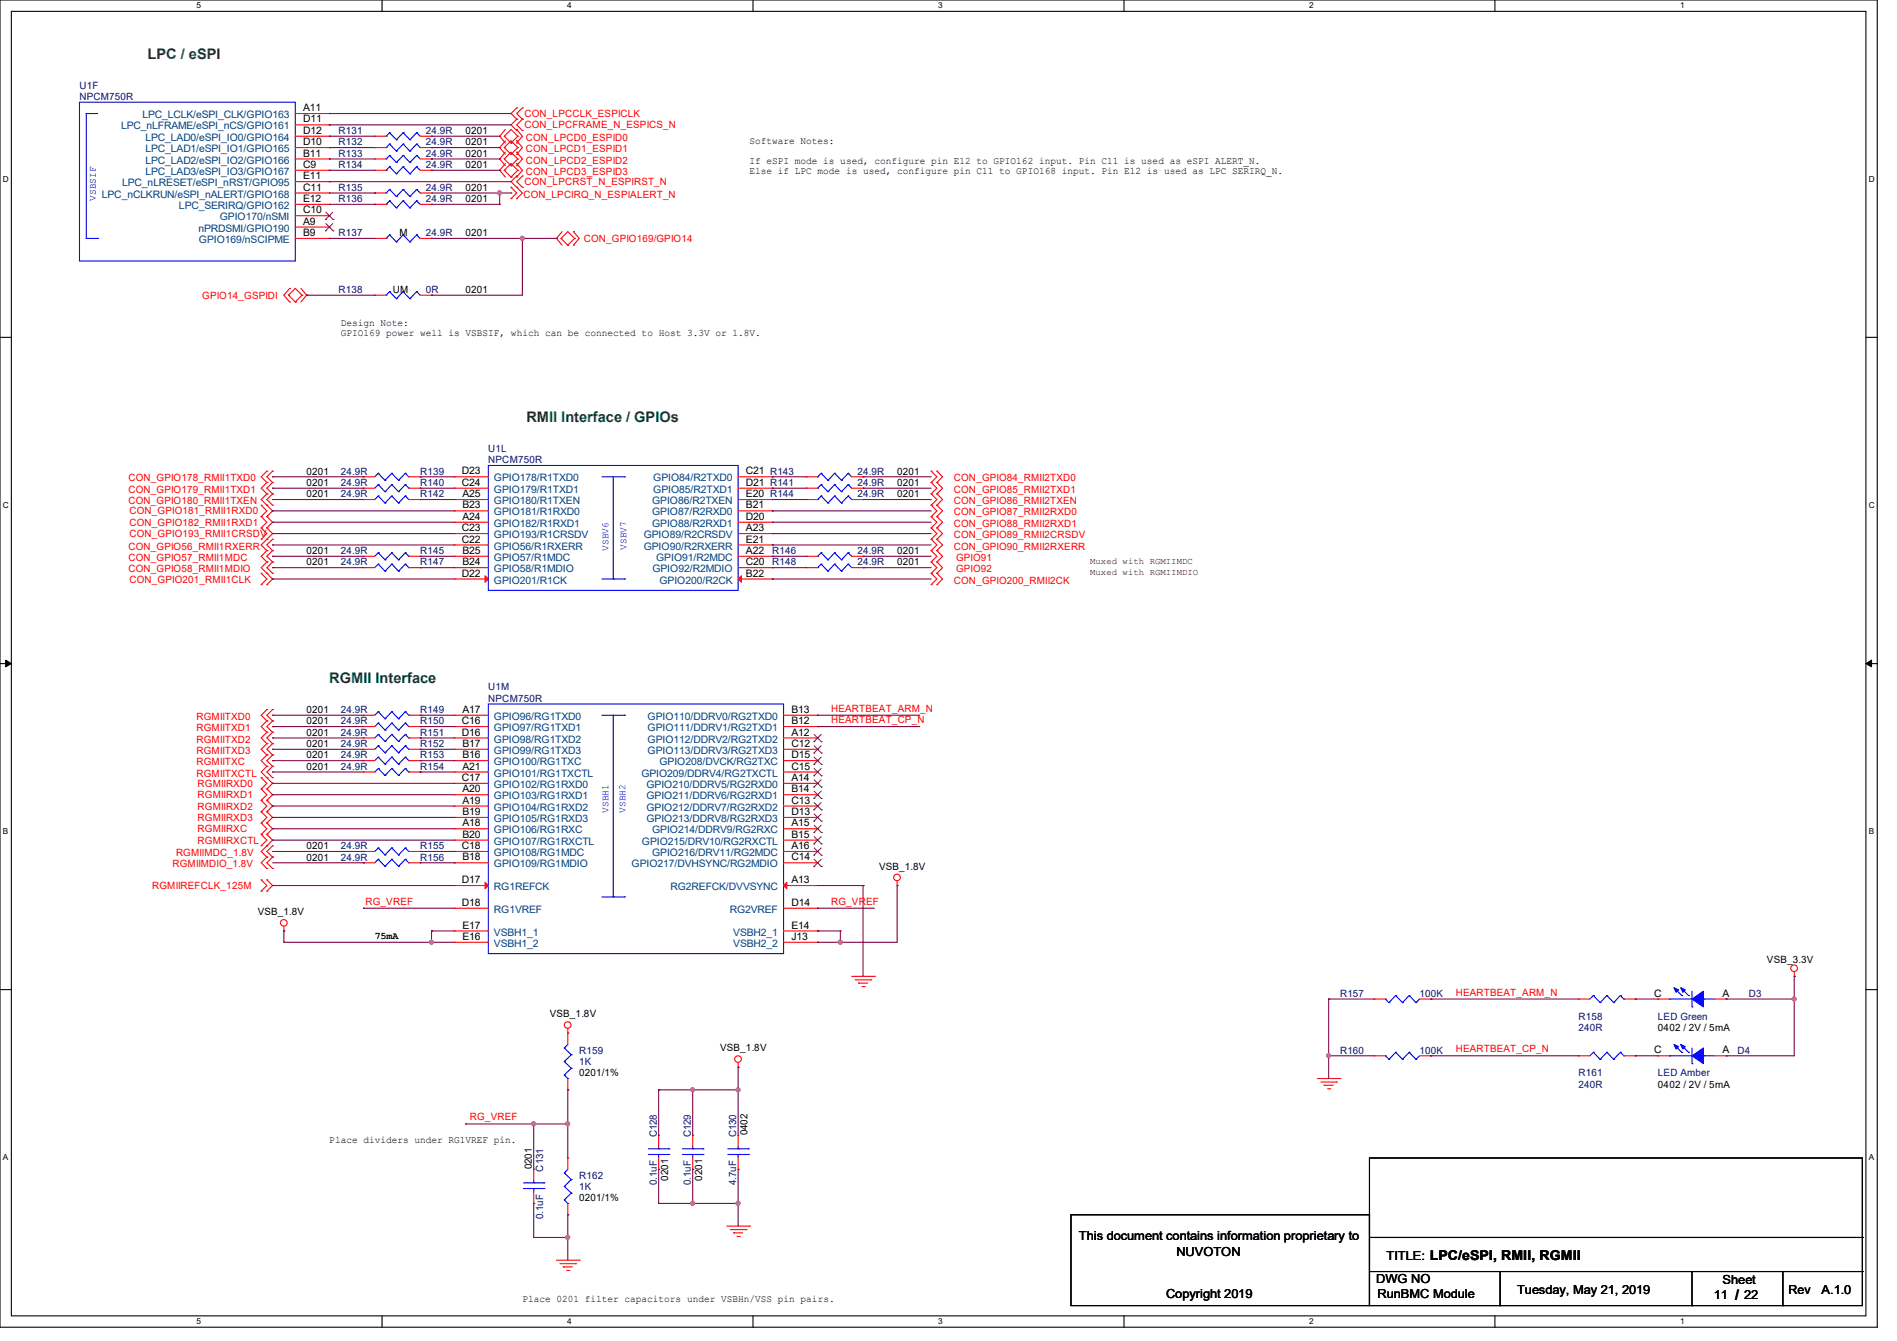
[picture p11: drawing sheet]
<svg xmlns="http://www.w3.org/2000/svg" width="297mm" height="210mm" viewBox="0 0 297 210" stroke-linecap="round" stroke-linejoin="round" font-family="sans-serif">
<path d="M0 0h293.9v207.9h-293.9zM1.8 1.8h290.3v204.3h-290.3z" fill="none" stroke="#000" stroke-width=".17"/>
<g fill="#fff">
<path d="M30.8 .2h.7v1.4h-.7z"/>
<path d="M30.8 206.2h.7v1.4h-.7z"/>
</g>
<path d="M59.8 0v1.8M59.8 206.1v1.8" fill="none" stroke="#000" stroke-width=".17"/>
<g fill="#fff">
<path d="M88.8 .2h.7v1.4h-.7z"/>
<path d="M88.8 206.2h.7v1.4h-.7z"/>
</g>
<path d="M117.9 0v1.8M117.9 206.1v1.8" fill="none" stroke="#000" stroke-width=".17"/>
<g fill="#fff">
<path d="M146.9 .2h.7v1.4h-.7z"/>
<path d="M146.9 206.2h.7v1.4h-.7z"/>
</g>
<path d="M176 0v1.8M176 206.1v1.8" fill="none" stroke="#000" stroke-width=".17"/>
<g fill="#fff">
<path d="M205 .2h.7v1.4h-.7z"/>
<path d="M205 206.2h.7v1.4h-.7z"/>
</g>
<path d="M234.1 0v1.8M234.1 206.1v1.8" fill="none" stroke="#000" stroke-width=".17"/>
<g fill="#fff">
<path d="M263.1 .2h.6v1.4h-.6z"/>
<path d="M263.1 206.2h.6v1.4h-.6z"/>
<path d="M.5 27.3h.9v1.4h-.9z"/>
<path d="M292.6 27.3h.9v1.4h-.9z"/>
<path d="M.5 78.4h.9v1.4h-.9z"/>
<path d="M292.6 78.4h.9v1.4h-.9z"/>
</g>
<path d="M0 52.8h1.8M292.1 52.8h1.8" fill="none" stroke="#000" stroke-width=".17"/>
<g fill="#fff">
<path d="M.5 129.5h.8v1.4h-.8z"/>
<path d="M292.6 129.5h.8v1.4h-.8z"/>
</g>
<path d="M0 103.9h1.8M292.1 103.9h1.8" fill="none" stroke="#000" stroke-width=".17"/>
<path d="M.9 103.4l.9 .5-.9 .5zM292.1 103.9l.9-.5v1z" fill="#000" stroke="#000" stroke-width=".16"/>
<g fill="#fff">
<path d="M.5 180.5h.8v1.4h-.8z"/>
<path d="M292.6 180.5h.8v1.4h-.8z"/>
</g>
<g fill="none" stroke="#000" stroke-width=".17">
<path d="M0 155h1.8M292.1 155h1.8M167.7 190.2h46.7v14.3h-46.7zM214.4 181.4h77.2v23.1h-77.2zM214.4 199.1h77.2M214.4 193.8h77.2M234.9 199.1v5.4M264.9 199.1v5.4M279.1 199.1v5.4M291.6 199.1h.1M291.6 193.8h.1M234.9 204.5h.1"/>
<path d="M264.9 204.5h.1M279.1 204.5h.1"/>
</g>
<g fill="none" stroke="#f00" stroke-width=".17">
<path d="M46.2 17.8h5.4M46.2 19.6h5.4M51.6 17.8h.1M51.6 19.6h.1M80.9 16.9h.1M80.9 18.7h.1M80.9 16.9l-.9 .9 .9 .9M80.9 18.7l-.9 .9 .9 .8M81.8 18.7h.1M81.8 16.9h.1M81.8 16.9l-.9 .9 .9 .9M81.8 18.7l-.9 .9 .9 .8"/>
<path d="M46.2 21.3h5.4M46.2 24.9h5.4M46.2 26.7h5.4M46.2 32h5.4M46.2 23.1h5.4M46.2 28.4h5.4M46.2 30.2h5.4M46.2 37.3h5.4M46.2 33.8h5.4M46.2 35.6h5.4M51.6 21.3h.1M51.6 23.1h.1"/>
<path d="M51.6 24.9h.1M51.6 26.7h.1M51.6 28.4h.1M51.6 30.2h.1M51.6 32h.1M51.6 37.3h.1M51.6 33.8h.1M51.6 35.6h.1M58.7 21.3h.1M58.7 24.9h.1M58.7 26.7h.1M58.7 32h.1"/>
<path d="M58.7 30.2h.1M58.7 37.3h.1M58.7 23.1h.1M58.7 21.3h1.8M58.7 24.9h1.8M58.7 26.7h1.8M58.7 32h1.8M58.7 23.1h1.8M58.7 30.2h1.8M58.7 37.3h1.8M65.8 21.3h1.8M65.8 24.9h1.8"/>
<path d="M65.8 26.7h1.8M65.8 32h1.8M65.8 23.1h1.8M65.8 30.2h1.8M65.8 37.3h1.8M67.6 21.3h.1M67.6 24.9h.1M67.6 26.7h.1M67.6 32h.1M67.6 30.2h.1M67.6 37.3h.1M67.6 23.1h.1"/>
<path d="M78.2 21.3h.1M78.2 23.1h.1M78.2 24.9h.1M78.2 26.7h.1M78.2 21.3l.9 1.1M78.2 23.1l.9 1.1M78.2 24.9l.9 1.1M78.2 26.7l.9 1M79 21.3h.1M79 23.1h.1M79 24.9h.1M79 26.7h.1"/>
<path d="M79 21.3l1-1 1.1 1M79 21.3l1 1.1M79 23.1l1-1 1.1 1M79 23.1l1 1.1M79 24.9l1-1.1 1.1 1.1M79 24.9l1 1.1M79 26.7l1-1.1 1.1 1.1M79 26.7l1 1M79.1 20.3l-.9 1M79.1 22.1l-.9 1M79.1 23.8l-.9 1.1M79.1 25.6l-.9 1.1"/>
<path d="M80 29.3h.1M80 31.1h.1M80 22.4h.1M80 24.2h.1M80 26h.1M80 27.7h.1M80 29.3l.9 .9-.9 .9M80.9 20.4h.1M80.9 27.6h.1M80.9 29.3h.1M80.9 31.1h.1M80.9 20.3h.1"/>
<path d="M80.9 22.4h.1M80.9 22.1h.1M80.9 24.2h.1M80.9 23.8h.1M80.9 26h.1M80.9 25.6h.1M80.9 27.7h.1M80.9 27.6l-.9 .8 1.8 1.8-.9 .9M80.9 20.3l.9 1-.9 1.1M80.9 22.1l.9 1-.9 1.1M80.9 23.8l.9 1.1-.9 1.1M80.9 25.6l.9 1.1-.9 1"/>
<path d="M81.1 21.3h.1M81.1 23.1h.1M81.1 24.9h.1M81.1 26.7h.1M81.1 21.3l-1.1 1.1M81.1 23.1l-1.1 1.1M81.1 24.9l-1.1 1.1M81.1 26.7l-1.1 1M81.8 20.4h.1M81.8 29.3h.1M81.8 27.6h.1M81.8 27.6l-.9 .8 .9 .9"/>
<path d="M87.1 37.3h.1M87.1 37.3l.9 1.1M87.8 37.3h.1M87.8 37.3l1.1-1 1.1 1M87.8 37.3l1.1 1.1M88 36.3l-.9 1M88.9 38.4h.1M89.8 36.3h.1M89.8 38.4h.1M89.8 36.3l.9 1-.9 1.1M90 37.3h.1M90 37.3l-1.1 1.1"/>
<path d="M45.2 46.2h.1M45.2 46.2l1-1 1.1 1M45.2 46.2l1 1.1M45.3 45.2h.1M45.3 47.3h.1M45.3 45.2l-.9 1 .9 1.1M46.2 47.3h.1M47.1 45.2l.9 1M47.3 46.2h.1M47.3 46.2l-1.1 1.1M48 46.2h.1M48 46.2l-.9 1.1"/>
<path d="M58.7 46.2h.1M58.7 46.2h1.8M65.8 46.2h1.8M67.6 46.2h.1M40.9 79.1h.1M40.9 79.1l.9 .9-.9 .9M41.8 79.1h.1M41.8 73.8h.1M41.8 75.6h.1M41.8 77.3h.1M41.8 77.3l-.9 .9 1.8 1.8-.9 .9M41.8 73.8l-.9 .9 .9 .9"/>
<path d="M41.8 75.6l-.9 .9 .9 .8M42.7 73.8h.1M42.7 75.6h.1M42.7 77.3h.1M42.7 79.1h.1M42.7 73.8l-.9 .9 .9 .9M42.7 75.6l-.9 .9 .9 .8M42.7 77.3l-.9 .9 .9 .9M56.9 76.5h.1M56.9 74.7h.1M56.9 78.2h.1M56.9 74.7h1.8"/>
<path d="M56.9 76.5h1.8M56.9 78.2h1.8M64 74.7h1.8M64 76.5h1.8M64 78.2h1.8M65.8 76.5h.1M65.8 74.7h.1M65.8 78.2h.1M71.1 74.7h.1M71.1 76.5h.1M71.1 78.2h.1M71.1 74.7h5.4"/>
<path d="M71.1 76.5h5.4M71.1 78.2h5.4M115.6 74.7h5.3M115.6 76.5h5.3M115.6 78.2h5.3M120.9 74.7h.1M120.9 76.5h.1M120.9 78.2h.1M126.2 74.7h.1M126.2 76.5h.1M126.2 78.2h.1M126.2 74.7h1.8"/>
<path d="M126.2 76.5h1.8M126.2 78.2h1.8M133.3 74.7h1.8M133.3 76.5h1.8M133.3 78.2h1.8M135.1 74.7h.1M135.1 76.5h.1M135.1 78.2h.1M145.8 73.8h.1M145.8 75.6h.1M145.8 77.3h.1M145.8 79.1h.1"/>
<path d="M145.8 73.8l.9 .9-.9 .9M145.8 75.6l.9 .9-.9 .8M145.8 77.3l.9 .9-.9 .9M145.8 79.1l.9 .9-.9 .9M146.7 73.8h.1M146.7 75.6h.1M146.7 77.3h.1M146.7 79.1h.1M146.7 73.8l.9 .9-.9 .9M146.7 75.6l.9 .9-.9 .8M146.7 77.3l.9 .9-.9 .9M146.7 79.1l.9 .9-.9 .9"/>
<path d="M40.9 80.9h.1M40.9 82.7h.1M40.9 84.5h.1M40.9 91.6h.1M40.9 89.8h.1M40.9 80.9l.9 .9-.9 .9M40.9 82.7l.9 .9-.9 .9M40.9 89.8l.9 .9-.9 .9M41.8 80.9h.1M41.8 82.7h.1M41.8 84.5h.1M41.8 89.8h.1"/>
<path d="M41.8 91.6h.1M41.8 86.2h.1M41.8 88h.1M41.8 80.9l.9 .9-.9 .9M41.8 82.7l.9 .9-1.8 1.7 .9 .9M41.8 88l-.9 .9 1.8 1.8-.9 .9M41.8 86.2l-.9 .9 .9 .9M42.7 84.5h.1M42.7 86.2h.1M42.7 88h.1M42.7 89.8h.1M42.7 84.5l-.9 .8 .9 .9"/>
<path d="M42.7 86.2l-.9 .9 .9 .9M42.7 88l-.9 .9 .9 .9M56.9 87.1h.1M56.9 88.9h.1M56.9 87.1h1.8M56.9 88.9h1.8M64 87.1h1.8M64 88.9h1.8M65.8 87.1h.1M65.8 88.9h.1M71.1 80h.1M71.1 81.8h.1"/>
<path d="M71.1 83.6h.1M71.1 85.3h.1M71.1 87.1h.1M71.1 88.9h.1M71.1 90.7h.1M71.1 80h5.4M71.1 81.8h5.4M71.1 83.6h5.4M71.1 85.3h5.4M71.1 87.1h5.4M71.1 88.9h5.4M71.1 90.7h5.4"/>
<path d="M115.6 80h5.3M115.6 81.8h5.3M115.6 83.6h5.3M115.6 85.3h5.3M115.6 87.1h5.3M115.6 88.9h5.3M115.6 90.7h5.3M120.9 80h.1M120.9 81.8h.1M120.9 83.6h.1M120.9 85.3h.1M120.9 87.1h.1"/>
<path d="M120.9 88.9h.1M120.9 90.7h.1M126.2 87.1h.1M126.2 88.9h.1M126.2 87.1h1.8M126.2 88.9h1.8M133.3 87.1h1.8M133.3 88.9h1.8M135.1 87.1h.1M135.1 88.9h.1M145.8 86.2h.1M145.8 88h.1"/>
<path d="M145.8 89.8h.1M145.8 80.9h.1M145.8 82.7h.1M145.8 84.5h.1M145.8 91.6h.1M145.8 88l.9 .9-.9 .9M145.8 89.8l.9 .9-.9 .9M145.8 86.2l.9 .9-.9 .9M145.8 80.9l.9 .9-.9 .9M145.8 82.7l.9 .9-.9 .9M145.8 84.5l.9 .8-.9 .9M146.7 86.2h.1"/>
<path d="M146.7 88h.1M146.7 89.8h.1M146.7 80.9h.1M146.7 82.7h.1M146.7 84.5h.1M146.7 91.6h.1M146.7 86.2l.9 .9-.9 .9M146.7 88l.9 .9-.9 .9M146.7 80.9l.9 .9-.9 .9M146.7 82.7l.9 .9-.9 .9M146.7 84.5l.9 .8-.9 .9M146.7 89.8l.9 .9-.9 .9"/>
<path d="M41.8 111.1h.1M41.8 112.9h.1M41.8 114.7h.1M41.8 116.5h.1M41.8 118.2h.1M41.8 111.1l-.9 .9 .9 .9M41.8 112.9l-.9 .9 .9 .9M41.8 114.7l-.9 .9 .9 .9M41.8 116.5l-.9 .8 .9 .9M41.8 118.2l-.9 .9 .9 .9M42.7 111.1h.1M42.7 112.9h.1"/>
<path d="M42.7 114.7h.1M42.7 116.5h.1M42.7 118.2h.1M42.7 111.1l-.9 .9 .9 .9M42.7 112.9l-.9 .9 .9 .9M42.7 114.7l-.9 .9 .9 .9M42.7 116.5l-.9 .8 .9 .9M42.7 118.2l-.9 .9 .9 .9M56.9 112h.1M56.9 113.8h.1M56.9 115.6h.1M56.9 117.3h.1"/>
<path d="M56.9 119.1h.1M56.9 112h1.8M56.9 115.6h1.8M56.9 113.8h1.8M56.9 119.1h1.8M56.9 117.3h1.8M64 112h1.8M64 115.6h1.8M64 113.8h1.8M64 119.1h1.8M64 117.3h1.8M65.8 112h.1"/>
<path d="M65.8 113.8h.1M65.8 115.6h.1M65.8 117.3h.1M65.8 119.1h.1M71.1 112h.1M71.1 115.6h.1M71.1 113.8h.1M71.1 119.1h.1M71.1 117.3h.1M71.1 112h5.4M71.1 115.6h5.4M71.1 113.8h5.4"/>
<path d="M71.1 119.1h5.4M71.1 117.3h5.4M122.7 112h5.3M122.7 115.6h5.3M122.7 113.8h5.3M122.7 119.1h5.3M122.7 117.3h5.3M128 112h.1M128 113.8h.1M128 115.6h.1M128 117.3h.1M128 119.1h.1"/>
<path d="M40.9 123.6h.1M40.9 121.8h.1M40.9 125.3h.1M40.9 127.1h.1M40.9 128.9h.1M40.9 130.7h.1M40.9 132.5h.1M40.9 139.6h.1M40.9 137.8h.1M40.9 121.8l.9 .9-.9 .9M40.9 123.6l.9 .9-.9 .8M40.9 125.3l.9 .9-.9 .9"/>
<path d="M40.9 127.1l.9 .9-.9 .9M40.9 128.9l.9 .9-.9 .9M40.9 130.7l.9 .9-.9 .9M40.9 137.8l.9 .9-.9 .9M41.8 120h.1M41.8 121.8h.1M41.8 123.6h.1M41.8 125.3h.1M41.8 127.1h.1M41.8 128.9h.1M41.8 130.7h.1M41.8 132.5h.1"/>
<path d="M41.8 137.8h.1M41.8 139.6h.1M41.8 134.2h.1M41.8 136h.1M41.8 120l-.9 .9 .9 .9M41.8 121.8l.9 .9-.9 .9M41.8 123.6l.9 .9-.9 .8M41.8 125.3l.9 .9-.9 .9M41.8 127.1l.9 .9-.9 .9M41.8 128.9l.9 .9-.9 .9M41.8 130.7l.9 .9-1.8 1.7 .9 .9M41.8 137.8l.9 .9-.9 .9"/>
<path d="M41.8 134.2l-.9 .9 .9 .9M42.7 120h.1M42.7 121.8h.1M42.7 132.5h.1M42.7 134.2h.1M42.7 136h.1M42.7 120l-.9 .9 .9 .9M42.7 132.5l-.9 .8 .9 .9M42.7 134.2l-.9 .9 .9 .9M56.9 133.3h.1M56.9 135.1h.1M56.9 120.9h.1"/>
<path d="M56.9 133.3h1.8M56.9 135.1h1.8M56.9 120.9h1.8M64 133.3h1.8M64 135.1h1.8M64 120.9h1.8M65.8 133.3h.1M65.8 135.1h.1M65.8 120.9h.1M71.1 131.6h.1M71.1 122.7h.1M71.1 126.2h.1"/>
<path d="M71.1 129.8h.1M71.1 135.1h.1M71.1 128h.1M71.1 133.3h.1M71.1 138.7h.1M71.1 124.5h.1M71.1 120.9h.1M71.1 133.3h5.4M71.1 135.1h5.4M71.1 131.6h5.4M71.1 122.7h5.4M71.1 126.2h5.4"/>
<path d="M71.1 129.8h5.4M71.1 128h5.4M71.1 138.7h5.4M71.1 120.9h5.4M71.1 124.5h5.4M122.7 133.3h5.3M122.7 135.1h5.3M122.7 131.6h5.3M122.7 122.7h5.3M122.7 126.2h5.3M122.7 129.8h5.3M122.7 128h5.3"/>
<path d="M122.7 138.7h5.3M122.7 120.9h5.3M122.7 124.5h5.3M128 120.9h.1M128 135.1h.1M128 126.2h.1M128 128h.1M128 129.8h.1M128 131.6h.1M128 133.3h.1M128 138.7h.1M128 122.7h.1"/>
<path d="M128 124.5h.1M140.5 138.7h.1M140.5 138v.7M44.4 145.8h.1M44.4 145.1v.7M71.1 142.2h.1M71.1 145.8h.1M71.1 147.6h.1M71.1 142.2h5.4M71.1 145.8h5.4M71.1 147.6h5.4M122.7 142.2h5.3"/>
<path d="M122.7 145.8h5.3M122.7 147.6h5.3M128 142.2h.1M128 145.8h.1M128 147.6h.1M133.3 152.9h3.6M133.9 153.5h2.5M134.4 154h.1M134.4 154h1.4M135 154.5h.3M135.3 154.5h.1M136.4 153.5h.1"/>
<path d="M136.9 152.9h.1M215.1 156.5h.1M215.1 156.5h1.8M222.2 156.5h1.8M224 156.5h.1M247.1 156.5h.1M247.1 156.5h1.8M254.3 156.5h1.7M256 156.5h.1M259.6 156.5h.1M259.6 156.5h1.8M268.5 156.5h1.8"/>
<path d="M270.3 156.5h.1M280.9 152.9h.1M280.9 152.2v.7M88.9 161.8h.1M88.9 170.7h.1M88.9 161.1v2.5M88.9 168.9v1.8M103.1 177.8h.1M103.1 177.8v1.8M108.5 177.8h.1M108.5 177.8v1.8M115.6 167.1h.1"/>
<path d="M115.6 177.8h.1M115.6 166.4v.7M115.6 177.8v1.8M206.2 168.9h3.6M206.8 169.5h2.5M207.3 170h.1M207.3 170h1.4M207.9 170.5h.3M208.2 170.5h.1M209.3 169.5h.1M209.8 168.9h.1M215.1 165.4h.1"/>
<path d="M215.1 165.4h1.8M222.2 165.4h1.8M224 165.4h.1M247.1 165.4h.1M247.1 165.4h1.8M254.3 165.4h1.7M256 165.4h.1M259.6 165.4h.1M259.6 165.4h1.8M268.5 165.4h1.8M270.3 165.4h.1M83.6 183.1h.1"/>
<path d="M83.6 188.5h.1M83.6 183.1v1.8M83.6 186.7v1.8M87.1 197.4h3.6M87.7 197.9h2.4M88.2 198.4h.1M88.2 198.4h1.4M88.7 199h.4M88.9 181.4h.1M88.9 190.2h.1M88.9 181.4v1.7M88.9 188.5v1.7"/>
<path d="M89.1 199h.1M90.1 197.9h.1M90.7 197.4h.1M103.1 183.1h.1M103.1 181.4v1.7M108.5 183.1h.1M108.5 181.4v1.7M113.8 192h3.5M114.3 192.6h2.5M114.9 193.1h.1M114.9 193.1h1.4M115.4 193.6h.3"/>
<path d="M115.6 183.1h.1M115.6 181.4v1.7M115.7 193.6h.1M116.8 192.6h.1M117.3 192h.1"/>
<circle cx="140.5" cy="137.4" r=".52"/>
<circle cx="44.4" cy="144.5" r=".52"/>
<circle cx="280.9" cy="151.6" r=".52"/>
<circle cx="88.9" cy="160.5" r=".52"/>
<circle cx="115.6" cy="165.9" r=".52"/>
</g>
<g fill="none" stroke="#00f" stroke-width=".17">
<path d="M12.4 16h33.8v24.9h-33.8zM13.5 17.8h.1M13.5 17.8h1.8M13.5 17.8v19.5M13.5 37.3h.1M13.5 37.3h1.8M15.3 37.3h.1M60.5 21.3h.1M60.5 24.9h.1M60.5 26.7h.1M60.5 32h.1M60.5 30.2h.1"/>
<path d="M60.5 37.3h.1M60.5 23.1h.1M61 20.8h.1M61 24.3h.1M61 26.1h.1M61 31.5h.1M61 29.7h.1M61 36.8h.1M61 22.6h.1M61 20.8l1.1 1.1M61 20.8l-.5 .5M61 24.3l1.1 1.1"/>
<path d="M61 24.3l-.5 .6M61 26.1l1.1 1.1M61 26.1l-.5 .6M61 31.5l1.1 1.1M61 31.5l-.5 .5M61 29.7l1.1 1.1M61 29.7l-.5 .5M61 36.8l1.1 1.1M61 36.8l-.5 .5M61 22.6l1.1 1.1M61 22.6l-.5 .5M62.1 21.9h.1"/>
<path d="M62.1 25.4h.1M62.1 27.2h.1M62.1 32.6h.1M62.1 30.8h.1M62.1 37.9h.1M62.1 23.7h.1M63.1 20.8h.1M63.1 24.3h.1M63.1 26.1h.1M63.1 31.5h.1M63.1 29.7h.1M63.1 36.8h.1"/>
<path d="M63.1 22.6h.1M63.1 20.8l1.1 1.1M63.1 20.8l-1 1.1M63.1 24.3l1.1 1.1M63.1 24.3l-1 1.1M63.1 26.1l1.1 1.1M63.1 26.1l-1 1.1M63.1 31.5l1.1 1.1M63.1 31.5l-1 1.1M63.1 29.7l1.1 1.1M63.1 29.7l-1 1.1M63.1 36.8l1.1 1.1"/>
<path d="M63.1 36.8l-1 1.1M63.1 22.6l1.1 1.1M63.1 22.6l-1 1.1M64.2 21.9h.1M64.2 25.4h.1M64.2 27.2h.1M64.2 32.6h.1M64.2 30.8h.1M64.2 37.9h.1M64.2 23.7h.1M65.2 20.8h.1M65.2 24.3h.1"/>
<path d="M65.2 26.1h.1M65.2 31.5h.1M65.2 29.7h.1M65.2 36.8h.1M65.2 22.6h.1M65.2 20.8l.6 .5M65.2 20.8l-1 1.1M65.2 24.3l.6 .6M65.2 24.3l-1 1.1M65.2 26.1l.6 .6M65.2 26.1l-1 1.1M65.2 31.5l.6 .5"/>
<path d="M65.2 31.5l-1 1.1M65.2 29.7l.6 .5M65.2 29.7l-1 1.1M65.2 36.8l.6 .5M65.2 36.8l-1 1.1M65.2 22.6l.6 .5M65.2 22.6l-1 1.1M60.5 46.2h.1M61 45.7h.1M61 45.7l1.1 1.1M61 45.7l-.5 .5M62.1 46.8h.1"/>
<path d="M63.1 45.7h.1M63.1 45.7l1.1 1.1M63.1 45.7l-1 1.1M64.2 46.8h.1M65.2 45.7h.1M65.2 45.7l.6 .5M65.2 45.7l-1 1.1M59.2 75.9h.1M59.2 74.1h.1M59.2 77.7h.1M59.2 75.9l-.5 .6M59.2 75.9l1.1 1.1"/>
<path d="M59.2 74.1l-.5 .6M59.2 74.1l1.1 1.1M59.2 77.7l-.5 .5M59.2 77.7l1.1 1.1M60.3 77h.1M60.3 75.2h.1M60.3 78.8h.1M61.3 75.9h.1M61.3 74.1h.1M61.3 77.7h.1M61.3 75.9l-1 1.1M61.3 75.9l1.1 1.1"/>
<path d="M61.3 74.1l-1 1.1M61.3 74.1l1.1 1.1M61.3 77.7l-1 1.1M61.3 77.7l1.1 1.1M62.4 77h.1M62.4 75.2h.1M62.4 78.8h.1M63.5 75.9h.1M63.5 74.1h.1M63.5 77.7h.1M63.5 75.9l-1.1 1.1M63.5 75.9l.5 .6"/>
<path d="M63.5 74.1l-1.1 1.1M63.5 74.1l.5 .6M63.5 77.7l-1.1 1.1M63.5 77.7l.5 .5M64 76.5h.1M64 74.7h.1M64 78.2h.1M76.5 72.9h39.1v19.6h-39.1zM94.2 74.7h3.6M96 74.7v16M97.8 74.7h.1M128 74.7h.1"/>
<path d="M128 76.5h.1M128 78.2h.1M128.6 74.1h.1M128.6 75.9h.1M128.6 77.7h.1M128.6 74.1l1 1.1M128.6 74.1l-.6 .6M128.6 75.9l1 1.1M128.6 75.9l-.6 .6M128.6 77.7l1 1.1M128.6 77.7l-.6 .5M129.6 75.2h.1"/>
<path d="M129.6 77h.1M129.6 78.8h.1M130.7 74.1h.1M130.7 75.9h.1M130.7 77.7h.1M130.7 74.1l1 1.1M130.7 74.1l-1.1 1.1M130.7 75.9l1 1.1M130.7 75.9l-1.1 1.1M130.7 77.7l1 1.1M130.7 77.7l-1.1 1.1M131.7 75.2h.1"/>
<path d="M131.7 77h.1M131.7 78.8h.1M132.8 74.1h.1M132.8 75.9h.1M132.8 77.7h.1M132.8 74.1l.5 .6M132.8 74.1l-1.1 1.1M132.8 75.9l.5 .6M132.8 75.9l-1.1 1.1M132.8 77.7l.5 .5M132.8 77.7l-1.1 1.1M59.2 86.6h.1"/>
<path d="M59.2 88.3h.1M59.2 86.6l-.5 .5M59.2 86.6l1.1 1.1M59.2 88.3l-.5 .6M59.2 88.3l1.1 1.2M60.3 87.7h.1M60.3 89.5h.1M61.3 86.6h.1M61.3 88.3h.1M61.3 86.6l-1 1.1M61.3 86.6l1.1 1.1M61.3 88.3l-1 1.2"/>
<path d="M61.3 88.3l1.1 1.2M62.4 87.7h.1M62.4 89.5h.1M63.5 86.6h.1M63.5 88.3h.1M63.5 86.6l-1.1 1.1M63.5 86.6l.5 .5M63.5 88.3l-1.1 1.2M63.5 88.3l.5 .6M64 87.1h.1M64 88.9h.1M94.2 90.7h3.6"/>
<path d="M96 90.7h.1M97.8 90.7h.1M128 87.1h.1M128 88.9h.1M128.6 86.6h.1M128.6 88.3h.1M128.6 86.6l1 1.1M128.6 86.6l-.6 .5M128.6 88.3l1 1.2M128.6 88.3l-.6 .6M129.6 87.7h.1M129.6 89.5h.1"/>
<path d="M130.7 86.6h.1M130.7 88.3h.1M130.7 86.6l1 1.1M130.7 86.6l-1.1 1.1M130.7 88.3l1 1.2M130.7 88.3l-1.1 1.2M131.7 87.7h.1M131.7 89.5h.1M132.8 86.6h.1M132.8 88.3h.1M132.8 86.6l.5 .5M132.8 86.6l-1.1 1.1"/>
<path d="M132.8 88.3l.5 .6M132.8 88.3l-1.1 1.2M59.2 111.5h.1M59.2 113.2h.1M59.2 115h.1M59.2 116.8h.1M59.2 118.6h.1M59.2 111.5l-.5 .5M59.2 111.5l1.1 1.1M59.2 113.2l-.5 .6M59.2 113.2l1.1 1.1M59.2 115l-.5 .6"/>
<path d="M59.2 115l1.1 1.1M59.2 116.8l-.5 .5M59.2 116.8l1.1 1.1M59.2 118.6l-.5 .5M59.2 118.6l1.1 1.1M60.3 112.6h.1M60.3 114.3h.1M60.3 116.1h.1M60.3 117.9h.1M60.3 119.7h.1M61.3 111.5h.1M61.3 113.2h.1"/>
<path d="M61.3 115h.1M61.3 116.8h.1M61.3 118.6h.1M61.3 111.5l-1 1.1M61.3 111.5l1.1 1.1M61.3 113.2l-1 1.1M61.3 113.2l1.1 1.1M61.3 115l-1 1.1M61.3 115l1.1 1.1M61.3 116.8l-1 1.1M61.3 116.8l1.1 1.1M61.3 118.6l-1 1.1"/>
<path d="M61.3 118.6l1.1 1.1M62.4 112.6h.1M62.4 114.3h.1M62.4 116.1h.1M62.4 117.9h.1M62.4 119.7h.1M63.5 111.5h.1M63.5 113.2h.1M63.5 115h.1M63.5 116.8h.1M63.5 118.6h.1M63.5 111.5l-1.1 1.1"/>
<path d="M63.5 111.5l.5 .5M63.5 113.2l-1.1 1.1M63.5 113.2l.5 .6M63.5 115l-1.1 1.1M63.5 115l.5 .6M63.5 116.8l-1.1 1.1M63.5 116.8l.5 .5M63.5 118.6l-1.1 1.1M63.5 118.6l.5 .5M64 112h.1M64 113.8h.1M64 115.6h.1"/>
<path d="M64 117.3h.1M64 119.1h.1M76.5 110.2h46.2v39.2h-46.2zM94.2 112h3.6M96 112v28.5M97.8 112h.1M59.2 132.8h.1M59.2 134.6h.1M59.2 120.4h.1M59.2 132.8l-.5 .5M59.2 132.8l1.1 1.1M59.2 134.6l-.5 .5"/>
<path d="M59.2 134.6l1.1 1.1M59.2 120.4l-.5 .5M59.2 120.4l1.1 1.1M60.3 133.9h.1M60.3 135.7h.1M60.3 121.5h.1M61.3 132.8h.1M61.3 134.6h.1M61.3 120.4h.1M61.3 132.8l-1 1.1M61.3 132.8l1.1 1.1M61.3 134.6l-1 1.1"/>
<path d="M61.3 134.6l1.1 1.1M61.3 120.4l-1 1.1M61.3 120.4l1.1 1.1M62.4 133.9h.1M62.4 135.7h.1M62.4 121.5h.1M63.5 132.8h.1M63.5 134.6h.1M63.5 120.4h.1M63.5 132.8l-1.1 1.1M63.5 132.8l.5 .5M63.5 134.6l-1.1 1.1"/>
<path d="M63.5 134.6l.5 .5M63.5 120.4l-1.1 1.1M63.5 120.4l.5 .5M64 133.3h.1M64 135.1h.1M64 120.9h.1M94.2 140.5h3.6M96 140.5h.1M97.8 140.5h.1M216.9 156.5h.1M216.9 156.5l.6 .5M217.5 157h.1"/>
<path d="M218.5 155.9h.1M218.5 155.9l1.1 1.1M218.5 155.9l-1 1.1M219.6 157h.1M220.6 155.9h.1M220.6 155.9l1.1 1.1M220.6 155.9l-1 1.1M221.7 157h.1M222.2 156.5l-.5 .5M249.5 155.9h.1M249.5 155.9l-.6 .6M249.5 155.9l1 1.1"/>
<path d="M250.5 157h.1M251.6 155.9h.1M251.6 155.9l-1.1 1.1M251.6 155.9l1 1.1M252.6 157h.1M253.7 155.9h.1M253.7 155.9l-1.1 1.1M253.7 155.9l.6 .6M254.3 156.5h.1M261.4 156.5h.1M261.4 156.5h3.5M262.3 154.9l1 1"/>
<path d="M263.3 155.9h.1M263.3 154.9l1.1 1M264.4 155.9h.1M264.9 157.7h.1M264.9 155.2v2.5M266.7 156.5h.1M266.7 156.5h1.8M88.3 164.1h.1M88.3 166.2h.1M88.3 168.4h.1M88.3 164.1l1.2 1.1M88.3 166.2l1.2 1.1"/>
<path d="M88.3 168.4l.6 .5M88.9 168.9h.1M88.9 163.6l-.6 .5M89.5 165.2h.1M89.5 167.3h.1M89.5 165.2l-1.2 1M89.5 167.3l-1.2 1.1M101.5 179.9h3.2M103.1 179.9h.1M103.1 179.6v.3M104.7 179.9h.1M106.8 179.9h3.3"/>
<path d="M108.5 179.9h.1M108.5 179.6v.3M110.1 179.9h.1M114 179.9h3.2M115.6 179.9h.1M115.6 179.6v.3M117.2 179.9h.1M216.9 165.4h.1M216.9 165.4l.6 .5M217.5 165.9h.1M218.5 164.8h.1M218.5 164.8l1.1 1.1"/>
<path d="M218.5 164.8l-1 1.1M219.6 165.9h.1M220.6 164.8h.1M220.6 164.8l1.1 1.1M220.6 164.8l-1 1.1M221.7 165.9h.1M222.2 165.4l-.5 .5M249.5 164.8h.1M249.5 164.8l-.6 .6M249.5 164.8l1 1.1M250.5 165.9h.1M251.6 164.8h.1"/>
<path d="M251.6 164.8l-1.1 1.1M251.6 164.8l1 1.1M252.6 165.9h.1M253.7 164.8h.1M253.7 164.8l-1.1 1.1M253.7 164.8l.6 .6M254.3 165.4h.1M261.4 165.4h.1M261.4 165.4h3.5M262.3 163.7l1 1.1M263.3 164.8h.1M263.3 163.7l1.1 1.1"/>
<path d="M264.4 164.8h.1M264.9 166.6h.1M264.9 164.1v2.5M266.7 165.4h.1M266.7 165.4h1.8M82 186.1h3.2M82 185.3h3.2M83.6 185.3h.1M83.6 186.1h.1M83.6 184.9v.4M83.6 186.1v.6M85.2 186.1h.1"/>
<path d="M85.2 185.3h.1M88.3 183.7h.1M88.3 185.8h.1M88.3 187.9h.1M88.3 183.7l1.2 1M88.3 185.8l1.2 1.1M88.3 187.9l.6 .6M88.9 188.5h.1M88.9 183.1l-.6 .6M89.5 184.7h.1M89.5 186.9h.1M89.5 184.7l-1.2 1.1"/>
<path d="M89.5 186.9l-1.2 1M101.5 180.8h3.2M103.1 180.8h.1M103.1 180.8v.6M104.7 180.8h.1M106.8 180.8h3.3M108.5 180.8h.1M108.5 180.8v.6M110.1 180.8h.1M114 180.8h3.2M115.6 180.8h.1M115.6 180.8v.6"/>
<path d="M117.2 180.8h.1"/>
</g>
<g fill="#f00" stroke="#f00" stroke-width=".17">
<path d="M75.9 90.2l.6 .5-.6 .5z"/>
<path d="M115.6 90.7l.5-.5v1z"/>
<path d="M75.9 138.2l.6 .5-.6 .5z"/>
<path d="M122.7 138.7l.5-.5v1z"/>
</g>
<g fill="#00f" stroke="#00f" stroke-width=".17">
<path d="M264.9 156.5l1.8-1.3v2.5z" fill-rule="evenodd"/>
<path d="M262.1 154.7l.7 .3-.4 .4z" fill-rule="evenodd"/>
<path d="M263.1 154.7l.8 .3-.4 .4z" fill-rule="evenodd"/>
<path d="M264.9 165.4l1.8-1.3v2.5z" fill-rule="evenodd"/>
<path d="M262.1 163.6l.7 .3-.4 .4z" fill-rule="evenodd"/>
<path d="M263.1 163.6l.8 .3-.4 .4z" fill-rule="evenodd"/>
</g>
<g fill="none" stroke="#804000" stroke-width=".16">
<path d="M51 34.4h.1M51 36.2h.1M51 33.2l1.2 1.2M51 35l1.2 1.2M52.1 33.2l-1.1 1.2M52.1 35l-1.1 1.2M52.2 34.4h.1M52.2 36.2h.1M127.4 116.2h.1M127.4 117.9h.1M127.4 119.7h.1M127.5 115l1.1 1.2"/>
<path d="M127.5 116.8l1.1 1.1M127.5 118.6l1.1 1.1M128.6 115l-1.2 1.2M128.6 116.8l-1.2 1.1M128.6 118.6l-1.2 1.1M128.6 116.2h.1M128.6 117.9h.1M128.6 119.7h.1M127.4 121.5h.1M127.4 135.7h.1M127.4 126.8h.1M127.4 128.6h.1"/>
<path d="M127.4 130.4h.1M127.4 132.2h.1M127.4 133.9h.1M127.4 123.3h.1M127.4 125.1h.1M127.5 120.4l1.1 1.1M127.5 134.6l1.1 1.1M127.5 125.7l1.1 1.1M127.5 127.5l1.1 1.1M127.5 129.2l1.1 1.2M127.5 131l1.1 1.2M127.5 132.8l1.1 1.1"/>
<path d="M127.5 122.1l1.1 1.2M127.5 123.9l1.1 1.2M128.6 120.4l-1.2 1.1M128.6 134.6l-1.2 1.1M128.6 125.7l-1.2 1.1M128.6 127.5l-1.2 1.1M128.6 129.2l-1.2 1.2M128.6 131l-1.2 1.2M128.6 132.8l-1.2 1.1M128.6 122.1l-1.2 1.2M128.6 123.9l-1.2 1.2M128.6 121.5h.1"/>
<path d="M128.6 135.7h.1M128.6 126.8h.1M128.6 128.6h.1M128.6 130.4h.1M128.6 132.2h.1M128.6 133.9h.1M128.6 123.3h.1M128.6 125.1h.1"/>
</g>
<g fill="none" stroke="#800040" stroke-width=".17">
<path d="M51.6 17.8h.1M51.6 19.6h.1M51.6 17.8h28.4M51.6 19.6h28.4M51.6 21.3h.1M51.6 23.1h.1M51.6 24.9h.1M51.6 26.7h.1M51.6 28.4h.1M51.6 37.3h.1M51.6 21.3h7.1M51.6 23.1h7.1"/>
<path d="M51.6 24.9h7.1M51.6 26.7h7.1M51.6 28.4h28.4M51.6 30.2h7.1M51.6 32h7.1M51.6 37.3h7.1M58.7 30.2h.1M58.7 32h.1M67.6 21.3h.1M67.6 23.1h.1M67.6 24.9h.1M67.6 26.7h.1"/>
<path d="M67.6 37.3h.1M67.6 21.3h10.6M67.6 23.1h10.6M67.6 24.9h10.6M67.6 26.7h10.6M67.6 30.2h12.4M67.6 32h10.6M67.6 37.3h19.5M78.2 30.2h.1M78.2 32h.1M78.2 30.2v1.8M80 30.2h.1"/>
<path d="M81.8 37.3h.1M81.8 37.3v8.9h-14.2M48 46.2h.1M48 46.2h10.7M67.6 46.2h.1M42.7 74.7h.1M42.7 76.5h.1M42.7 78.2h.1M42.7 74.7h14.2M42.7 76.5h14.2M42.7 78.2h14.2M65.8 74.7h.1"/>
<path d="M65.8 76.5h.1M65.8 78.2h.1M65.8 74.7h5.3M65.8 76.5h5.3M65.8 78.2h5.3M120.9 74.7h.1M120.9 76.5h.1M120.9 78.2h.1M120.9 74.7h5.3M120.9 76.5h5.3M120.9 78.2h5.3M135.1 74.7h.1"/>
<path d="M135.1 76.5h.1M135.1 78.2h.1M135.1 74.7h10.7M135.1 76.5h10.7M135.1 78.2h10.7M42.7 90.7h.1M42.7 80h.1M42.7 81.8h.1M42.7 83.6h.1M42.7 85.3h.1M42.7 87.1h.1M42.7 88.9h.1"/>
<path d="M42.7 87.1h14.2M42.7 88.9h14.2M42.7 90.7h28.4M42.7 80h28.4M42.7 81.8h28.4M42.7 83.6h28.4M42.7 85.3h28.4M65.8 87.1h.1M65.8 88.9h.1M65.8 87.1h5.3M65.8 88.9h5.3M120.9 80h.1"/>
<path d="M120.9 81.8h.1M120.9 83.6h.1M120.9 85.3h.1M120.9 87.1h.1M120.9 88.9h.1M120.9 90.7h.1M120.9 87.1h5.3M120.9 88.9h5.3M120.9 90.7h24.9M120.9 80h24.9M120.9 81.8h24.9M120.9 83.6h24.9"/>
<path d="M120.9 85.3h24.9M135.1 87.1h.1M135.1 88.9h.1M135.1 87.1h10.7M135.1 88.9h10.7M42.7 112h.1M42.7 113.8h.1M42.7 115.6h.1M42.7 117.3h.1M42.7 119.1h.1M42.7 113.8h14.2M42.7 112h14.2"/>
<path d="M42.7 115.6h14.2M42.7 117.3h14.2M42.7 119.1h14.2M65.8 112h.1M65.8 113.8h.1M65.8 115.6h.1M65.8 117.3h.1M65.8 119.1h.1M65.8 113.8h5.3M65.8 112h5.3M65.8 115.6h5.3M65.8 117.3h5.3"/>
<path d="M65.8 119.1h5.3M128 113.8h.1M128 112h.1M128 113.8h16M128 112h16M42.7 138.7h.1M42.7 120.9h.1M42.7 122.7h.1M42.7 124.5h.1M42.7 126.2h.1M42.7 128h.1M42.7 129.8h.1"/>
<path d="M42.7 131.6h.1M42.7 133.3h14.2M42.7 135.1h14.2M42.7 138.7h28.4M42.7 120.9h14.2M42.7 122.7h28.4M42.7 124.5h28.4M42.7 126.2h28.4M42.7 128h28.4M42.7 129.8h28.4M42.7 131.6h28.4M56.9 133.3h.1"/>
<path d="M56.9 135.1h.1M65.8 120.9h.1M65.8 133.3h5.3M65.8 135.1h5.3M65.8 120.9h5.3M71.1 133.3h.1M71.1 135.1h.1M128 138.7h7.1M135.1 138.7h.1M135.1 138.7v14.2M140.5 138.7h.1M140.5 138.7v8.9h-12.5"/>
<path d="M44.4 145.8h.1M44.4 147.6h.1M44.4 145.8v1.8M44.4 147.6h26.7M56.9 142.2h.1M56.9 142.2h14.2M67.6 147.6h.1M67.6 145.8h.1M67.6 145.8v1.8M67.6 145.8h3.5M128 147.6h.1M128 145.8h.1"/>
<path d="M128 142.2h.1M128 145.8h3.6M128 142.2h8.9M131.6 145.8h.1M131.6 147.6h.1M131.6 145.8v1.8M208 156.5h.1M208 156.5v12.4M208 156.5h7.1M224 156.5h.1M224 156.5h23.1M256 156.5h.1"/>
<path d="M256 156.5h3.6M270.3 156.5h.1M270.3 156.5h10.6M280.9 156.5h.1M280.9 152.9h.1M280.9 152.9v12.5h-10.6M72.9 176h.1M72.9 176h16M83.6 176h.1M83.6 176v7.1M88.9 170.7h.1M88.9 176h.1"/>
<path d="M88.9 170.7v10.7M103.1 170.7h.1M103.1 170.7h12.5M103.1 170.7v7.1M108.5 170.7h.1M108.5 170.7v7.1M115.6 167.1h.1M115.6 170.7h.1M115.6 167.1v10.7M208 165.4h.1M208 165.4h7.1M224 165.4h.1"/>
<path d="M224 165.4h23.1M256 165.4h.1M256 165.4h3.6M270.3 165.4h.1M83.6 188.5h.1M83.6 193.8h.1M83.6 188.5v5.3M83.6 193.8h5.3M88.9 190.2h.1M88.9 193.8h.1M88.9 190.2v7.2M103.1 183.1h.1"/>
<path d="M103.1 188.5h.1M103.1 188.5h12.5M103.1 183.1v5.4M108.5 188.5h.1M108.5 183.1h.1M108.5 183.1v5.4M115.6 188.5h.1M115.6 183.1h.1M115.6 183.1v8.9"/>
</g>
<g fill="#f0f" stroke="#f0f" stroke-width=".17">
<circle cx="78.2" cy="30.2" r=".32"/>
<circle cx="81.8" cy="37.3" r=".32"/>
<circle cx="67.5" cy="147.6" r=".32"/>
<circle cx="131.6" cy="147.6" r=".32"/>
<circle cx="115.5" cy="170.7" r=".32"/>
<circle cx="108.4" cy="170.7" r=".32"/>
<circle cx="83.5" cy="176" r=".32"/>
<circle cx="115.5" cy="188.4" r=".32"/>
<circle cx="108.4" cy="188.4" r=".32"/>
<circle cx="88.9" cy="176" r=".32"/>
<circle cx="88.9" cy="193.8" r=".32"/>
<circle cx="280.9" cy="156.4" r=".32"/>
<circle cx="208" cy="165.3" r=".32"/>
</g>
<g font-size="2.3" fill="#008000">
<text x="23.1" y="9.2">LPC / eSPI</text>
<text x="82.4" y="66.1">RMII Interface / GPIOs</text>
<text x="51.6" y="107">RGMII Interface</text>
</g>
<text font-size="2.3" x="271.7" y="203.6">/</text>
<g font-size="1.9">
<text x="168.9" y="194.1">This document contains information proprietary to</text>
<text x="184.2" y="196.6">NUVOTON</text>
<text x="217.1" y="197.4">TITLE: LPC/eSPI, RMII, RGMII</text>
<text x="182.6" y="203.2">Copyright 2019</text>
<text x="215.5" y="200.9">DWG NO</text>
<text x="215.7" y="203.2">RunBMC Module</text>
<text x="237.5" y="202.7">Tuesday, May 21, 2019</text>
<text x="268.3" y="203.4">11</text>
<text x="269.7" y="201.1">Sheet</text>
<text x="273.1" y="203.4">22</text>
<text x="280" y="202.7">Rev</text>
<text x="285.2" y="202.7">A.1.0</text>
</g>
<g font-size="1.6" fill="#000080">
<text x="12.4" y="15.7">NPCM750R</text>
<text x="12.4" y="13.9">U1F</text>
<text x="53" y="21">R131</text>
<text x="53" y="22.8">R132</text>
<text x="66.7" y="21">24.9R</text>
<text x="66.7" y="22.8">24.9R</text>
<text x="53" y="24.6">R133</text>
<text x="53" y="26.3">R134</text>
<text x="53" y="29.9">R135</text>
<text x="66.7" y="24.6">24.9R</text>
<text x="66.7" y="26.3">24.9R</text>
<text x="66.7" y="29.9">24.9R</text>
<text x="53" y="31.7">R136</text>
<text x="66.7" y="31.7">24.9R</text>
<text x="53" y="37">R137</text>
<text x="66.7" y="37">24.9R</text>
<text x="53" y="45.9">R138</text>
<text x="66.7" y="45.9">0R</text>
<text x="76.5" y="70.8">U1L</text>
<text x="53.3" y="76.1">24.9R</text>
<text x="53.3" y="74.3">24.9R</text>
<text x="53.3" y="77.9">24.9R</text>
<text x="65.8" y="76.1">R140</text>
<text x="65.8" y="74.3">R139</text>
<text x="65.8" y="77.9">R142</text>
<text x="76.5" y="72.6">NPCM750R</text>
<text x="134.2" y="74.3">24.9R</text>
<text x="134.2" y="76.1">24.9R</text>
<text x="134.2" y="77.9">24.9R</text>
<text x="53.3" y="86.8">24.9R</text>
<text x="53.3" y="88.6">24.9R</text>
<text x="65.8" y="86.8">R145</text>
<text x="65.8" y="88.6">R147</text>
<text x="120.9" y="86.8">R146</text>
<text x="120.9" y="88.6">R148</text>
<text x="134.2" y="86.8">24.9R</text>
<text x="134.2" y="88.6">24.9R</text>
<text x="53.3" y="111.7">24.9R</text>
<text x="53.3" y="113.5">24.9R</text>
<text x="65.8" y="111.7">R149</text>
<text x="65.8" y="113.5">R150</text>
<text x="76.5" y="109.9">NPCM750R</text>
<text x="76.5" y="108.1">U1M</text>
<text x="53.3" y="115.2">24.9R</text>
<text x="53.3" y="117">24.9R</text>
<text x="53.3" y="118.8">24.9R</text>
<text x="65.8" y="115.2">R151</text>
<text x="65.8" y="117">R152</text>
<text x="65.8" y="118.8">R153</text>
<text x="53.3" y="120.6">24.9R</text>
<text x="65.8" y="120.6">R154</text>
<text x="53.3" y="133">24.9R</text>
<text x="53.3" y="134.8">24.9R</text>
<text x="65.8" y="133">R155</text>
<text x="65.8" y="134.8">R156</text>
<text x="209.8" y="156.1">R157</text>
<text x="222.2" y="156.1">100K</text>
<text x="247.1" y="159.7">R158</text>
<text x="247.1" y="161.5">240R</text>
<text x="259.6" y="159.7">LED Green</text>
<text x="273.8" y="156.1">D3</text>
<text x="90.7" y="165">R159</text>
<text x="90.7" y="166.8">1K</text>
<text x="209.8" y="165">R160</text>
<text x="222.2" y="165">100K</text>
<text x="272" y="165">D4</text>
<text x="247.1" y="168.6">R161</text>
<text x="247.1" y="170.3">240R</text>
<text x="259.6" y="168.6">LED Amber</text>
<text x="102.8" y="178.1" transform="rotate(-90 102.8 178.1)">C128</text>
<text x="108.2" y="178.1" transform="rotate(-90 108.2 178.1)">C129</text>
<text x="115.3" y="178.1" transform="rotate(-90 115.3 178.1)">C130</text>
<text x="85" y="183.5" transform="rotate(-90 85 183.5)">C131</text>
<text x="90.7" y="184.6">R162</text>
<text x="102.8" y="185.6" transform="rotate(-90 102.8 185.6)">0.1uF</text>
<text x="108.2" y="185.6" transform="rotate(-90 108.2 185.6)">0.1uF</text>
<text x="115.3" y="185.6" transform="rotate(-90 115.3 185.6)">4.7uF</text>
<text x="85" y="191" transform="rotate(-90 85 191)">0.1uF</text>
<text x="90.7" y="186.3">1K</text>
</g>
<g font-size="1.6">
<text x="47.5" y="17.4">A11</text>
<text x="47.5" y="21">D12</text>
<text x="47.5" y="22.7">D10</text>
<text x="47.5" y="19.2">D11</text>
<text x="72.9" y="21">0201</text>
<text x="72.9" y="22.8">0201</text>
<text x="117.3" y="22.6">Software Notes:</text>
<text x="47.5" y="24.5">B11</text>
<text x="47.5" y="26.3">C9</text>
<text x="47.5" y="28.1">E11</text>
<text x="47.5" y="29.8">C11</text>
<text x="72.9" y="24.6">0201</text>
<text x="72.9" y="26.3">0201</text>
<text x="72.9" y="29.9">0201</text>
<text x="117.3" y="25.7">If eSPI mode is used, configure pin E12 to GPIO162 input. Pin C11 is used as eSPI ALERT_N.</text>
<text x="117.3" y="27.3">Else if LPC mode is used, configure pin C11 to GPIO168 input. Pin E12 is used as LPC SERIRQ_N.</text>
<text x="47.5" y="31.6">E12</text>
<text x="47.5" y="33.4">C10</text>
<text x="47.5" y="35.2">A9</text>
<text x="72.9" y="31.7">0201</text>
<text x="47.5" y="37">B9</text>
<text x="62.6" y="37">M</text>
<text x="72.9" y="37">0201</text>
<text x="61.5" y="45.9">UM</text>
<text x="72.9" y="45.9">0201</text>
<text x="53.3" y="51">Design Note:</text>
<text x="53.3" y="52.6">GPIO169 power well is VSBSIF, which can be connected to Host 3.3V or 1.8V.</text>
<text x="48" y="76.1">0201</text>
<text x="48" y="74.3">0201</text>
<text x="48" y="77.9">0201</text>
<text x="72.3" y="74.3">D23</text>
<text x="72.3" y="76.1">C24</text>
<text x="72.4" y="77.9">A25</text>
<text x="116.8" y="74.3">C21 R143</text>
<text x="116.8" y="76.1">D21 R141</text>
<text x="116.8" y="77.9">E20 R144</text>
<text x="140.5" y="74.3">0201</text>
<text x="140.5" y="76.1">0201</text>
<text x="140.5" y="77.9">0201</text>
<text x="72.3" y="83.2">C23</text>
<text x="72.4" y="79.6">B23</text>
<text x="72.4" y="81.4">A24</text>
<text x="116.8" y="79.6">B21</text>
<text x="116.8" y="81.4">D20</text>
<text x="116.8" y="83.2">A23</text>
<text x="48" y="86.8">0201</text>
<text x="48" y="88.6">0201</text>
<text x="72.3" y="85">C22</text>
<text x="72.4" y="86.7">B25</text>
<text x="72.4" y="88.5">B24</text>
<text x="116.8" y="85">E21</text>
<text x="116.8" y="86.7">A22</text>
<text x="116.8" y="88.5">C20</text>
<text x="140.5" y="86.8">0201</text>
<text x="140.5" y="88.6">0201</text>
<text x="72.3" y="90.3">D22</text>
<text x="116.8" y="90.3">B22</text>
<text x="48" y="111.7">0201</text>
<text x="48" y="113.5">0201</text>
<text x="72.3" y="113.4">C16</text>
<text x="72.4" y="111.6">A17</text>
<text x="123.9" y="111.6">B13</text>
<text x="123.9" y="113.4">B12</text>
<text x="48" y="115.2">0201</text>
<text x="48" y="117">0201</text>
<text x="48" y="118.8">0201</text>
<text x="72.3" y="115.2">D16</text>
<text x="72.4" y="118.7">B16</text>
<text x="72.4" y="117">B17</text>
<text x="123.9" y="115.2">A12</text>
<text x="123.9" y="117">C12</text>
<text x="123.9" y="118.7">D15</text>
<text x="48" y="120.6">0201</text>
<text x="72.3" y="122.3">C17</text>
<text x="72.4" y="125.9">A19</text>
<text x="72.4" y="124.1">A20</text>
<text x="72.4" y="120.5">A21</text>
<text x="123.9" y="120.5">C15</text>
<text x="123.9" y="125.9">C13</text>
<text x="123.9" y="122.3">A14</text>
<text x="123.9" y="124.1">B14</text>
<text x="72.4" y="131.2">B20</text>
<text x="72.4" y="129.4">A18</text>
<text x="72.4" y="127.6">B19</text>
<text x="123.9" y="127.6">D13</text>
<text x="123.9" y="129.4">A15</text>
<text x="123.9" y="131.2">B15</text>
<text x="48" y="133">0201</text>
<text x="48" y="134.8">0201</text>
<text x="72.3" y="133">C18</text>
<text x="72.4" y="134.7">B18</text>
<text x="123.9" y="134.7">C14</text>
<text x="123.9" y="133">A16</text>
<text x="137.6" y="136.2">VSB_1.8V</text>
<text x="40.3" y="143.3">VSB_1.8V</text>
<text x="72.3" y="141.9">D18</text>
<text x="72.3" y="138.3">D17</text>
<text x="123.9" y="141.9">D14</text>
<text x="123.9" y="138.3">A13</text>
<text x="58.7" y="147.1">75mA</text>
<text x="72.4" y="145.4">E17</text>
<text x="72.4" y="147.2">E16</text>
<text x="123.9" y="145.4">E14</text>
<text x="123.9" y="147.2">J13</text>
<text x="276.6" y="150.8">VSB_3.3V</text>
<text x="86.1" y="159.3">VSB_1.8V</text>
<text x="259" y="156.1">C</text>
<text x="259.6" y="161.5">0402 / 2V / 5mA</text>
<text x="269.7" y="156.1">A</text>
<text x="112.7" y="164.7">VSB_1.8V</text>
<text x="259" y="165">C</text>
<text x="269.7" y="165">A</text>
<text x="90.7" y="168.6">0201/1%</text>
<text x="259.6" y="170.3">0402 / 2V / 5mA</text>
<text x="51.6" y="179">Place dividers under RG1VREF pin.</text>
<text x="117" y="177.8" transform="rotate(-90 117 177.8)">0402</text>
<text x="83.3" y="183.1" transform="rotate(-90 83.3 183.1)">0201</text>
<text x="104.6" y="184.9" transform="rotate(-90 104.6 184.9)">0201</text>
<text x="109.9" y="184.9" transform="rotate(-90 109.9 184.9)">0201</text>
<text x="90.7" y="188.1">0201/1%</text>
<text x="81.8" y="203.9">Place 0201 filter capacitors under VSBHn/VSS pin pairs.</text>
</g>
<g font-size="1.6" fill="#004080">
<text x="19" y="20.3">LPC_nLFRAME/eSPI_nCS/GPIO161</text>
<text x="22.3" y="18.5">LPC_LCLK/eSPI_CLK/GPIO163</text>
<text x="22.8" y="22.1">LPC_LAD0/eSPI_IO0/GPIO164</text>
<text x="22.8" y="23.8">LPC_LAD1/eSPI_IO1/GPIO165</text>
<text x="19.1" y="29.2">LPC_nLRESET/eSPI_nRST/GPIO95</text>
<text x="22.8" y="25.6">LPC_LAD2/eSPI_IO2/GPIO166</text>
<text x="22.8" y="27.4">LPC_LAD3/eSPI_IO3/GPIO167</text>
<text x="16" y="30.9">LPC_nCLKRUN/eSPI_nALERT/GPIO168</text>
<text x="28" y="32.7">LPC_SERIRQ/GPIO162</text>
<text x="34.4" y="34.5">GPIO170/nSMI</text>
<text x="31.1" y="36.3">nPRDSMI/GPIO190</text>
<text x="31.2" y="38.1">GPIO169/nSCIPME</text>
<text x="77.3" y="75.4">GPIO178/R1TXD0</text>
<text x="77.3" y="77.2">GPIO179/R1TXD1</text>
<text x="102.3" y="75.4">GPIO84/R2TXD0</text>
<text x="102.3" y="77.2">GPIO85/R2TXD1</text>
<text x="77.3" y="79">GPIO180/R1TXEN</text>
<text x="77.3" y="80.7">GPIO181/R1RXD0</text>
<text x="77.3" y="82.5">GPIO182/R1RXD1</text>
<text x="102.1" y="79">GPIO86/R2TXEN</text>
<text x="102.1" y="80.7">GPIO87/R2RXD0</text>
<text x="102.1" y="82.5">GPIO88/R2RXD1</text>
<text x="77.3" y="84.3">GPIO193/R1CRSDV</text>
<text x="77.3" y="86.1">GPIO56/R1RXERR</text>
<text x="77.3" y="87.8">GPIO57/R1MDC</text>
<text x="77.3" y="89.6">GPIO58/R1MDIO</text>
<text x="100.8" y="84.3">GPIO89/R2CRSDV</text>
<text x="100.8" y="86.1">GPIO90/R2RXERR</text>
<text x="102.1" y="89.6">GPIO92/R2MDIO</text>
<text x="102.7" y="87.8">GPIO91/R2MDC</text>
<text x="77.3" y="91.4">GPIO201/R1CK</text>
<text x="103.2" y="91.4">GPIO200/R2CK</text>
<text x="77.3" y="112.7">GPIO96/RG1TXD0</text>
<text x="101.4" y="112.7">GPIO110/DDRV0/RG2TXD0</text>
<text x="77.3" y="116.3">GPIO98/RG1TXD2</text>
<text x="77.3" y="114.5">GPIO97/RG1TXD1</text>
<text x="77.3" y="119.8">GPIO100/RG1TXC</text>
<text x="77.3" y="118.1">GPIO99/RG1TXD3</text>
<text x="101.4" y="114.5">GPIO111/DDRV1/RG2TXD1</text>
<text x="101.4" y="116.3">GPIO112/DDRV2/RG2TXD2</text>
<text x="101.4" y="118.1">GPIO113/DDRV3/RG2TXD3</text>
<text x="103.2" y="119.8">GPIO208/DVCK/RG2TXC</text>
<text x="77.3" y="123.4">GPIO102/RG1RXD0</text>
<text x="77.3" y="125.2">GPIO103/RG1RXD1</text>
<text x="77.3" y="121.6">GPIO101/RG1TXCTL</text>
<text x="100.4" y="121.6">GPIO209/DDRV4/RG2TXCTL</text>
<text x="101.2" y="123.4">GPIO210/DDRV5/RG2RXD0</text>
<text x="101.2" y="125.2">GPIO211/DDRV6/RG2RXD1</text>
<text x="77.3" y="127">GPIO104/RG1RXD2</text>
<text x="77.3" y="130.5">GPIO106/RG1RXC</text>
<text x="77.3" y="128.7">GPIO105/RG1RXD3</text>
<text x="101.2" y="127">GPIO212/DDRV7/RG2RXD2</text>
<text x="101.2" y="128.7">GPIO213/DDRV8/RG2RXD3</text>
<text x="102.1" y="130.5">GPIO214/DDRV9/RG2RXC</text>
<text x="77.3" y="132.3">GPIO107/RG1RXCTL</text>
<text x="77.3" y="135.8">GPIO109/RG1MDIO</text>
<text x="77.3" y="134.1">GPIO108/RG1MDC</text>
<text x="98.9" y="135.8">GPIO217/DVHSYNC/RG2MDIO</text>
<text x="100.5" y="132.3">GPIO215/DRV10/RG2RXCTL</text>
<text x="102.1" y="134.1">GPIO216/DRV11/RG2MDC</text>
<text x="77.3" y="143">RG1VREF</text>
<text x="77.3" y="139.4">RG1REFCK</text>
<text x="105" y="139.4">RG2REFCK/DVVSYNC</text>
<text x="114.3" y="143">RG2VREF</text>
<text x="77.3" y="146.5">VSBH1_1</text>
<text x="77.3" y="148.3">VSBH1_2</text>
<text x="114.8" y="146.5">VSBH2_1</text>
<text x="114.8" y="148.3">VSBH2_2</text>
</g>
<g font-size="1.6" fill="#f00">
<text x="82.1" y="18.3">CON_LPCCLK_ESPICLK</text>
<text x="82.1" y="20.1">CON_LPCFRAME_N_ESPICS_N</text>
<text x="82.3" y="22.1">CON_LPCD0_ESPID0</text>
<text x="82.3" y="23.8">CON_LPCD1_ESPID1</text>
<text x="82.1" y="29">CON_LPCRST_N_ESPIRST_N</text>
<text x="82.3" y="25.6">CON_LPCD2_ESPID2</text>
<text x="82.3" y="27.4">CON_LPCD3_ESPID3</text>
<text x="82" y="30.9">CON_LPCIRQ_N_ESPIALERT_N</text>
<text x="91.4" y="37.9">CON_GPIO169/GPIO14</text>
<text x="31.7" y="46.8">GPIO14_GSPIDI</text>
<text x="20.1" y="75.4">CON_GPIO178_RMII1TXD0</text>
<text x="20.1" y="77.2">CON_GPIO179_RMII1TXD1</text>
<text x="149.4" y="75.4">CON_GPIO84_RMII2TXD0</text>
<text x="149.4" y="77.2">CON_GPIO85_RMII2TXD1</text>
<text x="20.1" y="78.9">CON_GPIO180_RMII1TXEN</text>
<text x="20.3" y="80.6">CON_GPIO181_RMII1RXD0</text>
<text x="20.3" y="82.3">CON_GPIO182_RMII1RXD1</text>
<text x="149.4" y="78.9">CON_GPIO86_RMII2TXEN</text>
<text x="149.4" y="80.7">CON_GPIO87_RMII2RXD0</text>
<text x="149.4" y="82.5">CON_GPIO88_RMII2RXD1</text>
<text x="20.1" y="86.1">CON_GPIO56_RMII1RXERR</text>
<text x="20.1" y="87.8">CON_GPIO57_RMII1MDC</text>
<text x="20.1" y="89.6">CON_GPIO58_RMII1MDIO</text>
<text x="20.3" y="84.1">CON_GPIO193_RMII1CRSDV</text>
<text x="149.4" y="84.3">CON_GPIO89_RMII2CRSDV</text>
<text x="149.4" y="86.1">CON_GPIO90_RMII2RXERR</text>
<text x="149.7" y="87.8">GPIO91</text>
<text x="149.7" y="89.6">GPIO92</text>
<text x="20.3" y="91.2">CON_GPIO201_RMII1CLK</text>
<text x="149.4" y="91.4">CON_GPIO200_RMII2CK</text>
<text x="30.8" y="112.7">RGMIITXD0</text>
<text x="130.1" y="113.2">HEARTBEAT_CP_N</text>
<text x="130.1" y="111.5">HEARTBEAT_ARM_N</text>
<text x="30.8" y="114.5">RGMIITXD1</text>
<text x="30.8" y="116.3">RGMIITXD2</text>
<text x="30.8" y="118.1">RGMIITXD3</text>
<text x="30.8" y="119.8">RGMIITXC</text>
<text x="30.8" y="121.6">RGMIITXCTL</text>
<text x="30.9" y="123.2">RGMIIRXD0</text>
<text x="30.9" y="125">RGMIIRXD1</text>
<text x="30.9" y="126.8">RGMIIRXD2</text>
<text x="30.9" y="128.6">RGMIIRXD3</text>
<text x="30.9" y="130.3">RGMIIRXC</text>
<text x="27" y="135.8">RGMIIMDIO_1.8V</text>
<text x="27.6" y="134.1">RGMIIMDC_1.8V</text>
<text x="30.9" y="132.1">RGMIIRXCTL</text>
<text x="23.8" y="139.2">RGMIIREFCLK_125M</text>
<text x="57.2" y="141.7">RG_VREF</text>
<text x="130.1" y="141.7">RG_VREF</text>
<text x="227.9" y="155.9">HEARTBEAT_ARM_N</text>
<text x="227.9" y="164.8">HEARTBEAT_CP_N</text>
<text x="73.6" y="175.5">RG_VREF</text>
</g>
<g font-size="1.6" fill="#00f">
<text x="15" y="31.5" transform="rotate(-90 15 31.5)">VSBSIF</text>
<text x="95.2" y="86.2" transform="rotate(-90 95.2 86.2)">VSBV6</text>
<text x="98.1" y="86.1" transform="rotate(-90 98.1 86.1)">VSBV7</text>
<text x="95.2" y="127.3" transform="rotate(-90 95.2 127.3)">VSBH1</text>
<text x="97.9" y="127.3" transform="rotate(-90 97.9 127.3)">VSBH2</text>
</g>
<g font-size="1.4" fill="#400000">
<text x="170.7" y="88.3">Muxed with RGMIIMDC</text>
<text x="170.7" y="90">Muxed with RGMIIMDIO</text>
</g>
<g font-size="1.3">
<text x="30.8" y="1.3">5</text>
<text x="88.8" y="1.3">4</text>
<text x="146.9" y="1.3">3</text>
<text x="205" y="1.3">2</text>
<text x="263.1" y="1.3">1</text>
<text x=".5" y="28.4">D</text>
<text x="292.6" y="28.4">D</text>
<text x=".5" y="79.5">C</text>
<text x="292.6" y="79.5">C</text>
<text x=".5" y="130.6">B</text>
<text x="292.6" y="130.6">B</text>
<text x=".5" y="181.7">A</text>
<text x="292.6" y="181.7">A</text>
<text x="30.8" y="207.4">5</text>
<text x="88.8" y="207.4">4</text>
<text x="146.9" y="207.4">3</text>
<text x="205" y="207.4">2</text>
<text x="263.1" y="207.4">1</text>
</g>
</svg>
